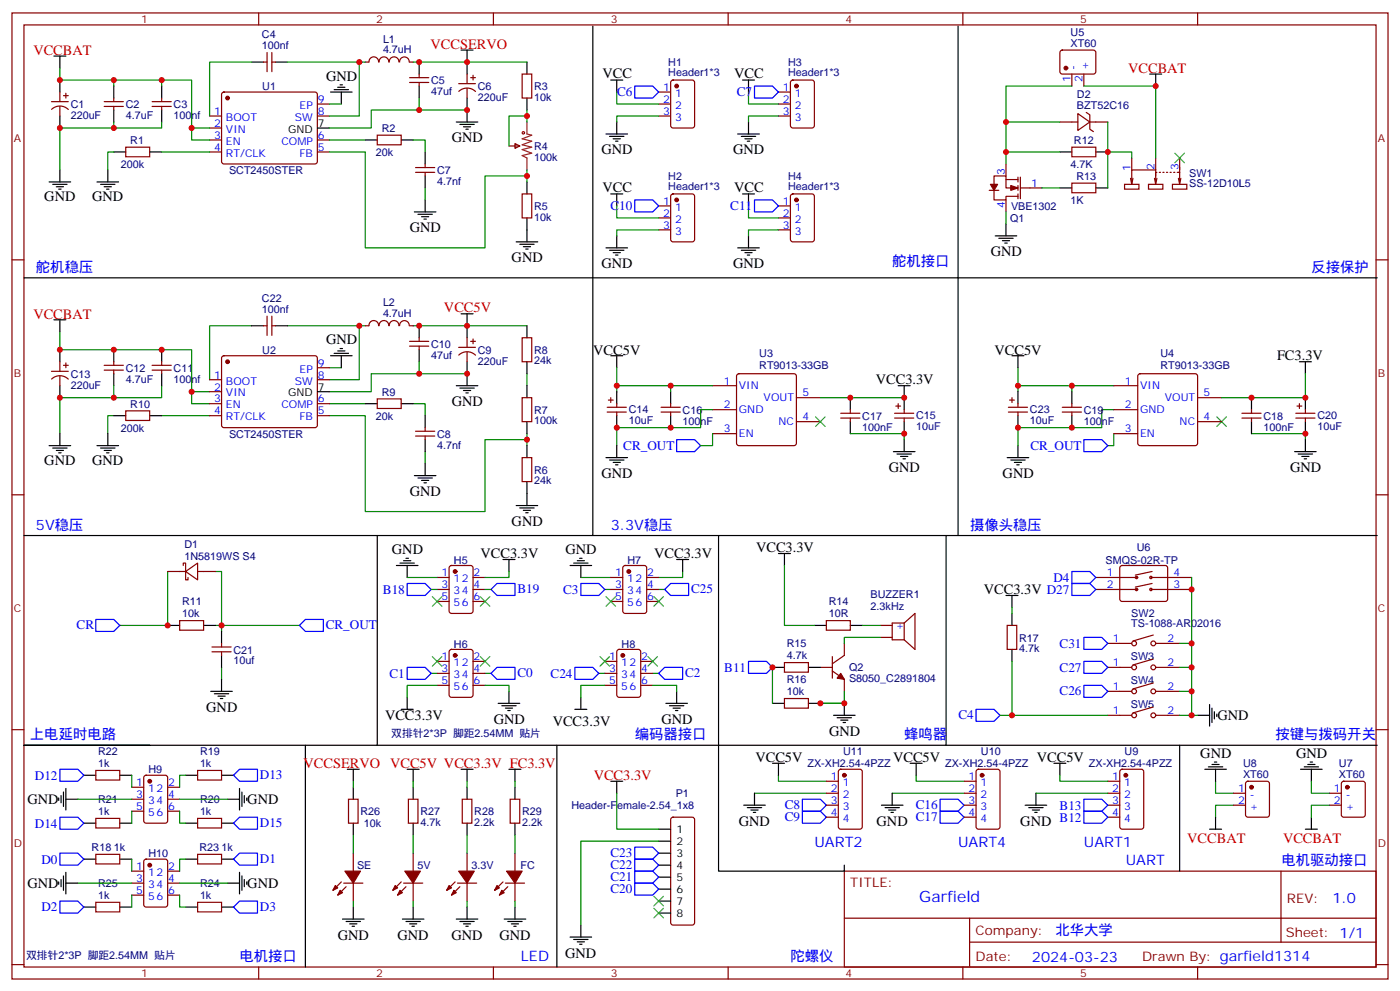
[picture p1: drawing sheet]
<svg xmlns="http://www.w3.org/2000/svg" width="412mm" height="292mm" viewBox="0 0 412 292" stroke-linecap="round" stroke-linejoin="round" font-family="sans-serif">
<g fill="none" stroke="#870000" stroke-width=".35">
<path d="M3.5 3.8h405.4v284.3h-405.4zM7.1 7.3h398.2v277.3h-398.2zM76.2 3.8v3.5M77.6 18.3h1.1M78.7 15.5v5.6M80.1 15.5v5.6M80.1 18.3h1M107.6 18.3h1.1M108.7 18.2a1.41 1.41 0 0 1 1.4-1.5 1.41 1.41 0 0 1 1.4 1.6M111.7 18.2a1.41 1.41 0 0 1 1.4-1.5 1.41 1.41 0 0 1 1.4 1.5M114.7 18.2a1.41 1.41 0 0 1 1.4-1.5 1.41 1.41 0 0 1 1.4 1.5M117.7 18.2a1.41 1.41 0 0 1 1.4-1.4 1.41 1.41 0 0 1 1.4 1.5"/>
<path d="M120.6 18.3h1.1M145.3 3.8v3.5M214.5 3.8v3.5M283.6 3.8v3.5M312.4 15l.5-.3 9.5 .1 .4 .7-.1 5.9-.6 .4-9.5-.1-.4-.6v-5.6zM352.8 3.8v3.5M15.2 29.9h4.9M15.2 32.2a3.5 3.5 0 0 1 4.9 0M17.6 27.1v2.8M17.6 31.3v2.8M18.7 28.2h1.4M19.4 27.4v1.5"/>
<path d="M30.7 31.3h5.6M30.7 29.9h5.6M33.5 28.9v1M33.5 31.3v1.1M44.8 31.3h5.6M44.8 29.9h5.6M47.6 28.9v1M47.6 31.3v1.1M61.7 34.1h3.6M61.7 37.7h3.6M65.5 27.3l.5-.2h26.8l.5 .2 .2 .5-.1 20-.6 .5-27.1-.1-.4-.6v-19.8zM93.5 34.1h3.5"/>
<path d="M93.5 30.6h3.5M111.1 39.8h7.1v2.8h-7.1zM120.6 24.3h5.7M120.6 22.9h5.7M123.5 21.8v1.1M123.5 24.3v1M135.1 24.6h5M135.1 26.9a3.5 3.5 0 0 1 5 0M137.6 21.8v2.8M137.6 26v2.9M138.6 22.9h1.5M139.3 22.2v1.4"/>
<path d="M153.8 21.8h2.8v7.1h-2.8zM194 34.1h3.6M194 30.6h3.6M194 27.1h3.6M197.8 23.8l.5-.2h5.6l.7 .4v13l-.5 .6-5.8 .1-.7-.5v-12.9zM229.3 34.1h3.5M229.3 30.6h3.5M229.3 27.1h3.5M233.1 23.8l.4-.2h5.7l.6 .4 .1 13-.5 .6-5.9 .1-.6-.5-.1-12.9zM312.2 35.9h5.3M315.7 21.8v3.5M317.5 33.4l3.5 2.5-3.5 2.5z"/>
<path d="M319.3 21.8v3.5M320 33.1l1 .7v4.2l1.1 .7M321 35.9h5.3M37 43.3h7.1v2.8h-7.1zM61.7 41.2h3.6M61.7 44.7h3.6M93.5 41.2h3.5M93.5 44.7h3.5M122.4 50.7h5.7M122.4 49.3h5.7M125.2 48.3v1M125.2 50.7v1.1"/>
<path d="M149.9 43h3.2M151.7 42.3l1.4 .7-1.4 .7zM153.8 57.1h2.8v7h-2.8zM197.8 57.3l.5-.2h5.6l.7 .4v13l-.5 .6-5.8 .1-.7-.5v-12.9zM233.1 57.3l.4-.2h5.7l.6 .4 .1 13-.5 .6-5.9 .1-.6-.5-.1-12.9zM291.4 56h2.8M292.8 54.3v-2.5h3.5v3.5h3.6M292.8 56v2.8h3.5v-1h3.6M296.3 48.3v3.5M296.3 58.8v3.6M296.3 52.8h3.6M299.9 52.1v1.5"/>
<path d="M299.9 54.6v1.4M299.9 57.1v1.4M300.6 55.3h6.3M300.6 52.1v6.4M315.7 43.3h7.1v2.8h-7.1zM315.7 53.9h7.1v2.8h-7.1zM331.3 54.3h4.2v1.4h-4.2zM333 52.5l.4 1.8M333.4 46.5v3.5M333.7 52.5l-.3 1.8M338.3 54.3h4.2v1.4h-4.2zM340.1 52.5l.3 1.8 .4-1.8"/>
<path d="M340.4 50h-7v4.3M340.4 46.5v5.3M340.8 50.7h-.4v2.9M341.5 50.7h.3M342.5 50.7h.4M343.6 50.7h.4M344.7 50.7h.3M345.4 54.3h4.2v1.4h-4.2zM345.7 50.7h.4M346.8 50.7h.7v2.9M347.1 52.5l.4 1.8 .3-1.8M347.5 46.5v4.4"/>
<path d="M3.5 76.5h3.6M194 60.6h3.6M194 64.1h3.6M194 67.7h3.6M229.3 60.6h3.5M229.3 64.1h3.5M229.3 67.7h3.5M405.3 76.5h3.6M77.6 95.9h1.1M78.7 93.1v5.6M80.1 93.1v5.6M80.1 95.9h1"/>
<path d="M107.6 95.9h1.1M108.7 95.9a1.41 1.41 0 0 1 1.4-1.6 1.41 1.41 0 0 1 1.4 1.6M111.7 95.9a1.41 1.41 0 0 1 1.4-1.6 1.41 1.41 0 0 1 1.4 1.6M114.7 95.9a1.41 1.41 0 0 1 1.4-1.6 1.41 1.41 0 0 1 1.4 1.6M117.7 95.9a1.41 1.41 0 0 1 1.4-1.5 1.41 1.41 0 0 1 1.4 1.5M120.6 95.9h1.1M123.5 99.4v1.1M137.6 99.4v2.8M139.3 99.8v1.4M153.8 99.4h2.8v7.1h-2.8zM15.2 109.3h4.9M15.2 111.6a3.5 3.5 0 0 1 4.9 0"/>
<path d="M17.6 106.5v2.8M17.6 110.7v2.8M18.7 107.5h1.4M19.4 106.8v1.4M30.7 108.9h5.6M30.7 107.5h5.6M33.5 106.5v1M33.5 108.9v1.1M44.8 108.9h5.6M44.8 107.5h5.6M47.6 106.5v1M47.6 108.9v1.1"/>
<path d="M61.7 111.8h3.6M61.7 115.3h3.6M61.7 118.8h3.6M65.5 104.9l.5-.2h26.8l.5 .2 .2 .5-.1 20-.6 .5-27.1-.1-.4-.6v-19.8zM93.5 111.8h3.5M93.5 118.8h3.5M93.5 108.2h3.5M111.1 117.4h7.1v2.8h-7.1zM120.6 101.9h5.7M120.6 100.5h5.7M123.5 101.9v1M135.1 102.2h5"/>
<path d="M135.1 104.5a3.5 3.5 0 0 1 5 0M137.6 103.6v2.9M138.6 100.5h1.5M153.8 117.1h2.8v7h-2.8zM178.9 119.9h5.6M179.2 117.8h1.4M179.9 117.1v1.4M181.7 118.8v1.1M194.7 119.9h5.7M197.6 118.8v1.1M209.9 113.5h7.1M217.2 110.2l.5-.2h16.2l.5 .2 .2 .5v19.8l-.2 .5-.5 .2h-16.2l-.5-.3-.2-.4v-19.8z"/>
<path d="M234.6 117.1h7.1M263.9 119.5h1.4M264.6 118.8v1.4M297 119.9h5.7M297.4 117.8h1.4M298.1 117.1v1.4M299.9 118.8v1.1M312.9 119.9h5.7M315.7 118.8v1.1M328.1 113.5h7M335.4 110.2l.4-.2h16.3l.5 .2 .2 .5v19.8l-.3 .5-.4 .2h-16.3l-.5-.3-.2-.4v-19.8zM352.8 117.1h7"/>
<path d="M382.1 119.5h1.4M382.8 118.8v1.4M37 120.9h7.1v2.9h-7.1zM61.7 122.3h3.6M93.5 122.3h3.5M122.4 128.3h5.7M122.4 126.9h5.7M125.2 125.9v1M125.2 128.3v1.1M153.8 134.7h2.8v7h-2.8zM178.9 121.3h5.6M181.7 121.3v1"/>
<path d="M194.7 121.3h5.7M197.6 121.3v1M209.9 120.6h7.1M209.9 127.6h7.1M234.6 124.1h7.1M247.6 123h5.7M247.6 121.6h5.7M250.5 120.6v1M250.5 123v1.1M263.5 123h5.7M263.5 121.6h5.7M266.3 120.6v1"/>
<path d="M266.3 123v1.1M297 121.3h5.7M299.9 121.3v1M312.9 121.3h5.7M315.7 121.3v1M328.1 120.6h7M328.1 127.6h7M352.8 124.1h7M365.8 123h5.7M365.8 121.6h5.7M368.7 120.6v1M368.7 123v1.1"/>
<path d="M381.7 123h5.6M381.7 121.6h5.6M384.5 120.6v1M384.5 123v1.1M3.5 145.6h3.6M405.3 145.6h3.6M49.4 168.2h5.3M54 166.4v-.7h.7v5h.7v-.7M54.7 168.2l3.5-2.5v5zM58.2 168.2h5.3M128.8 170h3.5M128.8 177h3.5"/>
<path d="M128.8 173.5h3.5M132.5 166.6l.5-.2h5.6l.7 .5v12.9l-.4 .7-5.9 .1-.7-.5v-13zM139.3 170h3.6M139.3 177h3.6M139.3 173.5h3.6M179.9 170h3.5M179.9 177h3.5M179.9 173.5h3.5M183.7 166.6l.4-.2h5.7l.6 .5 .1 12.9-.5 .7-5.9 .1-.6-.5-.1-13zM190.5 170h3.5M190.5 177h3.5M190.5 173.5h3.5"/>
<path d="M322.8 170h12M322.8 173.5h12M330.1 166.6l.5-.2h12.7l.5 .2 .2 .5-.1 9.5-.6 .4h-13l-.5-.7v-9.2zM339 170h12M339 173.5h12M339.4 171.7l-5 1.1M339.4 168.2l-5 1.1M52.9 182.7h7.1v2.8h-7.1zM62.4 191.8h5.7M62.4 190.4h5.7M65.3 189.4v1M65.3 191.8v1.1"/>
<path d="M128.8 194.7h3.5M128.8 198.2h3.5M132.5 191.3l.5-.2h5.6l.7 .5v12.9l-.4 .7h-5.9l-.7-.4v-13zM139.3 194.7h3.6M139.3 198.2h3.6M178.2 194.7h3.5M178.2 198.2h3.5M181.9 191.3l.5-.2h5.6l.7 .5v12.9l-.4 .7h-5.9l-.7-.4v-13zM188.7 194.7h3.6M188.7 198.2h3.6M231.1 195h7v2.8h-7zM241.7 196.4h3.5"/>
<path d="M243.4 182.7h7.1v2.8h-7.1zM245.2 197.5l3.5 2.5v3.5M245.2 193.3v6.3M248.7 189.4v3.5l-3.5 2.5M259.3 184.1h3.5M259.3 187.6h3.5M266.3 183.4l3.2-2.8v10.5l-3.2-2.8M266.3 183.4v4.9M266.3 183.4h-3.5v4.9h3.5M296.7 184.1h2.8v7h-2.8zM326.3 196.4h7.1M326.3 189.4h7.1"/>
<path d="M339.7 186.9l-6 1.8M339.7 194l-6 1.7M340.4 196.4h7.1M340.4 189.4h7.1M3.5 214.8h3.6M128.8 201.7h3.5M139.3 201.7h3.6M178.2 201.7h3.5M188.7 201.7h3.6M231.1 205.6h7v2.8h-7zM326.3 203.5h7.1M326.3 210.5h7.1"/>
<path d="M339.7 201l-6 1.8M339.7 208.1l-6 1.7M340.4 203.5h7.1M340.4 210.5h7.1M405.3 214.8h3.6M28.2 226.8h7.1v2.8h-7.1zM38.8 231.7h3.5M38.8 238.8h3.5M38.8 235.2h3.5M42.6 228.4l.4-.2h5.7l.6 .4 .1 13-.5 .6-5.9 .1-.6-.5-.1-12.9zM49.4 231.7h3.5M49.4 238.8h3.5"/>
<path d="M49.4 235.2h3.5M58.2 226.8h7.1v2.8h-7.1zM102.7 235.2h2.8v7.1h-2.8zM120.3 235.2h2.8v7.1h-2.8zM136.2 235.2h2.8v7.1h-2.8zM150.3 235.2h2.8v7.1h-2.8zM243.4 233.5h3.5M243.4 237h3.5M243.4 229.9h3.5M247.2 226.6l.4-.2h5.7l.6 .4 .1 16.5-.5 .7-5.9 .1-.6-.5-.1-16.5zM284 233.5h3.5M284 237h3.5"/>
<path d="M284 229.9h3.5M287.7 226.6l.5-.2h5.7l.6 .4 .1 16.5-.5 .7-5.9 .1-.6-.5-.1-16.5zM326.3 233.5h3.5M326.3 237h3.5M326.3 229.9h3.5M330.1 226.6l.5-.2h5.6l.6 .4 .1 16.5-.5 .7-5.8 .1-.7-.5-.1-16.5zM363.4 233.5h3.5M363.4 237h3.5M367.1 230.1l.5-.2h5.6l.7 .5v9.4l-.4 .7h-5.9l-.7-.4v-9.5zM391.6 233.5h3.5M391.6 237h3.5M395.3 230.1l.5-.2h5.7l.6 .5 .1 9.4-.5 .7h-5.9l-.6-.4-.1-9.5z"/>
<path d="M28.2 251.5h7.1v2.8h-7.1zM28.2 240.9h7.1v2.8h-7.1zM38.8 256.4h3.5M38.8 259.9h3.5M42.6 253.1l.4-.2h5.7l.6 .4 .1 13-.5 .6-5.9 .1-.6-.5-.1-12.9zM49.4 256.4h3.5M49.4 259.9h3.5M58.2 240.9h7.1v2.8h-7.1zM58.2 251.5h7.1v2.8h-7.1zM100.5 259.6l-2.4 2.4M101.2 259.9h5.7M104.1 251.1v5.3"/>
<path d="M104.1 259.9v5.3M118.2 259.6l-2.5 2.4M118.9 259.9h5.6M121.7 251.1v5.3M121.7 259.9v5.3M134.1 259.6l-2.5 2.4M134.8 259.9h5.6M137.6 251.1v5.3M137.6 259.9v5.3M148.2 259.6l-2.5 2.4M148.9 259.9h5.6M151.7 251.1v5.3"/>
<path d="M151.7 259.9v5.3M197.8 240.7l.5-.2h5.6l.5 .2 .2 .5v30.4l-.2 .5-.5 .2h-5.6l-.5-.3-.2-.4v-30.4zM243.4 240.5h3.5M248.7 256.4h156.6v28.2h-156.6zM284 240.5h3.5M326.3 240.5h3.5M377.3 256.4v20.9M28.2 265.6h7.1v2.8h-7.1zM38.8 263.5h3.5M49.4 263.5h3.5M58.2 265.6h7.1v2.8h-7.1zM102 261l-2.5 2.5"/>
<path d="M119.6 261l-2.5 2.5M135.5 261l-2.5 2.5M149.6 261l-2.5 2.5M248.7 270.2h156.5M285.6 277.3h119.6M285.6 270.2v14.2M3.5 283.9h3.6M76.2 284.6v3.5M145.3 284.6v3.5M214.5 284.6v3.5M283.6 284.6v3.5M352.8 284.6v3.5"/>
<path d="M405.3 283.9h3.6"/>
<circle cx="334.8" cy="173.5" r=".35"/>
<circle cx="334.8" cy="170" r=".35"/>
<circle cx="339" cy="170" r=".35"/>
<circle cx="339" cy="173.5" r=".35"/>
<circle cx="334.1" cy="189.4" r=".71"/>
<circle cx="334.1" cy="196.4" r=".71"/>
<circle cx="339.7" cy="196.4" r=".71"/>
<circle cx="339.7" cy="189.4" r=".71"/>
<circle cx="334.1" cy="210.5" r=".71"/>
<circle cx="334.1" cy="203.5" r=".71"/>
<circle cx="339.7" cy="203.5" r=".71"/>
<circle cx="339.7" cy="210.5" r=".71"/>
</g>
<g fill="#870000" stroke="#870000" stroke-width=".35">
<path d="M291.7 54.3h2.2l-1.1 1.7z"/>
<path d="M297.7 54.6l2.2 .7-2.2 .7z"/>
<path d="M247.6 198.2l1.1 1.8-2.1-.4z"/>
<path d="M100.2 262l.7 .7-1.4 .8z"/>
<path d="M98.8 260.6l.7 .7-1.4 .7z"/>
<path d="M101.6 256.4h4.6l-2.1 3.5z"/>
<path d="M117.8 262l.7 .7-1.4 .8z"/>
<path d="M116.4 260.6l.7 .7-1.4 .7z"/>
<path d="M119.2 256.4h4.6l-2.1 3.5z"/>
<path d="M133.7 262l.7 .7-1.4 .8z"/>
<path d="M132.3 260.6l.7 .7-1.4 .7z"/>
<path d="M135.1 256.4h4.6l-2.1 3.5z"/>
<path d="M147.8 262l.7 .7-1.4 .8z"/>
<path d="M146.4 260.6l.7 .7-1.4 .7z"/>
<path d="M149.2 256.4h4.6l-2.1 3.5z"/>
<circle cx="67" cy="28.9" r=".53"/>
<circle cx="199.3" cy="25.3" r=".53"/>
<circle cx="199.3" cy="58.8" r=".53"/>
<circle cx="234.6" cy="25.3" r=".53"/>
<circle cx="234.6" cy="58.8" r=".53"/>
<circle cx="67" cy="106.5" r=".53"/>
<circle cx="314" cy="20" r=".53"/>
<circle cx="134.1" cy="168.2" r=".53"/>
<circle cx="134.1" cy="192.9" r=".53"/>
<circle cx="185.2" cy="168.2" r=".53"/>
<circle cx="183.4" cy="192.9" r=".53"/>
<circle cx="44.1" cy="229.9" r=".53"/>
<circle cx="44.1" cy="254.6" r=".53"/>
<circle cx="396.9" cy="231.7" r=".53"/>
<circle cx="368.7" cy="231.7" r=".53"/>
<circle cx="331.6" cy="228.2" r=".53"/>
<circle cx="289.3" cy="228.2" r=".53"/>
<circle cx="248.7" cy="228.2" r=".53"/>
</g>
<g fill="none" stroke="#000" stroke-width=".35">
<path d="M15.9 16.5h3.5M17.6 16.5v3.5M74.1 18.3h3.5M81.1 18.3h3.6M123.5 18.3v3.5M135.8 14.7h3.5M137.6 14.7v7.1M155.2 18.3v3.5M174.6 7.7v74.1h-167.5M282.2 7.7v74.1h-107.6v75.8h-167.5M17.6 23.6v3.5M17.6 34.1v3.6"/>
<path d="M33.5 25.3v3.6M33.5 32.4v3.5M47.6 25.3v3.6M47.6 32.4v3.5M93.5 37.7h3.5M97.4 27.1h6.3M98.4 26.4h4.3M99.5 25.7h2.1M100.2 25h.7M100.5 27.1v3.5M123.5 25.3v3.6M134.4 35.9h6.4"/>
<path d="M135.5 36.6h4.2M136.5 37.3h2.1M137.2 38h.7M137.6 28.9v7M155.2 28.9v3.5M178.5 39.4h6.4M179.9 23.6h3.5M181.7 23.6v3.5M181.7 35.9v3.5M217.3 39.4h6.4M218.7 23.6h3.5M220.5 23.6v3.5"/>
<path d="M220.5 35.9v3.5M338.7 21.8h3.5M340.4 21.8v3.5M14.5 53.6h6.3M15.5 54.3h4.3M16.6 55h2.1M17.3 55.7h.7M17.6 50v3.6M28.6 53.6h6.3M29.6 54.3h4.3M30.7 55h2.1M31.4 55.7h.7"/>
<path d="M31.7 50v3.6M33.5 44.7h3.5M44.1 44.7h3.5M107.6 41.2h3.5M118.2 41.2h3.5M125.2 44.7v3.6M125.2 51.8v3.5M125.2 58.8v3.6M155.2 53.6v3.5M179.6 40.1h4.2M179.9 57.1h3.5M180.6 40.9h2.1"/>
<path d="M181.3 41.6h.7M181.7 57.1v3.5M218.4 40.1h4.2M218.7 57.1h3.5M219.4 40.9h2.1M220.1 41.6h.7M220.5 57.1v3.5M312.2 44.7h3.5M312.2 55.3h3.5M322.8 44.7h3.5M322.8 55.3h3.5M122.1 62.4h6.3"/>
<path d="M123.1 63.1h4.3M124.2 63.8h2.1M124.9 64.5h.7M152 71.2h6.4M153.1 71.9h4.2M154.2 72.6h2.1M154.9 73.3h.7M155.2 64.1v7.1M178.5 73h6.4M179.6 73.7h4.2M180.6 74.4h2.1M181.3 75.1h.7"/>
<path d="M181.7 69.4v3.6M217.3 73h6.4M218.4 73.7h4.2M219.4 74.4h2.1M220.1 75.1h.7M220.5 69.4v3.6M293.2 69.4h6.3M294.2 70.1h4.2M295.3 70.8h2.1M296 71.5h.7M296.3 65.9v3.5M15.9 94.1h3.5"/>
<path d="M17.6 94.1v3.5M74.1 95.9h3.5M81.1 95.9h3.6M123.5 95.9v3.5M135.8 92.4h3.5M137.6 92.4v7M155.2 95.9v3.5M405.7 81.8h-123.5v75.8h-107.6M17.6 102.9v3.6M17.6 113.5v3.6M33.5 102.9v3.6M33.5 110v3.5"/>
<path d="M47.6 102.9v3.6M47.6 110v3.5M93.5 115.3h3.5M97.4 104.7h6.3M98.4 104h4.3M99.5 103.3h2.1M100.2 102.6h.7M100.5 104.7v3.5M107.6 118.8h3.5M118.2 118.8h3.5M123.5 102.9v3.6M134.4 113.5h6.4"/>
<path d="M135.5 114.2h4.2M136.5 114.9h2.1M137.2 115.6h.7M137.6 106.5v7M155.2 106.5v3.5M155.2 113.5v3.6M179.9 104.7h3.5M181.7 104.7v3.5M181.7 115.3v3.5M197.6 115.3v3.5M250.5 117.1v3.5M264.6 113.5h3.5"/>
<path d="M266.3 113.5v7.1M298.1 104.7h3.5M299.9 104.7v3.5M299.9 115.3v3.5M315.7 115.3v3.5M368.7 117.1v3.5M382.8 106.5h3.5M384.5 106.5v3.5M384.5 117.1v3.5M14.5 131.2h6.3M15.5 131.9h4.3M16.6 132.6h2.1"/>
<path d="M17.3 133.3h.7M17.6 127.6v3.6M28.6 131.2h6.3M29.6 131.9h4.3M30.7 132.6h2.1M31.4 133.3h.7M31.7 127.6v3.6M33.5 122.3h3.5M44.1 122.3h3.5M122.1 140h6.3M125.2 122.3v3.6M125.2 129.4v3.5"/>
<path d="M125.2 136.5v3.5M155.2 124.1v3.5M155.2 131.2v3.5M178.5 134.7h6.4M179.6 135.4h4.2M180.6 136.1h2.1M181.3 136.8h.7M181.7 122.3v3.6M181.7 131.2v3.5M197.6 122.3v3.6M250.5 124.1v3.5M263.2 132.9h6.3"/>
<path d="M264.2 133.6h4.3M265.3 134.3h2.1M266 135h.7M266.3 124.1v3.5M266.3 129.4v3.5M296.7 134.7h6.3M297.7 135.4h4.3M298.8 136.1h2.1M299.5 136.8h.7M299.9 122.3v3.6M299.9 131.2v3.5M315.7 122.3v3.6"/>
<path d="M368.7 124.1v3.5M381.4 132.9h6.3M382.4 133.6h4.2M383.5 134.3h2.1M384.2 135h.7M384.5 124.1v3.5M384.5 129.4v3.5M111.1 157.6v61.8h-104h37M123.1 140.7h4.3M124.2 141.4h2.1M124.9 142.1h.7M152 148.8h6.4"/>
<path d="M153.1 149.5h4.2M154.2 150.2h2.1M154.9 150.9h.7M155.2 141.7v7.1M211.7 157.6v61.8h-100.6M278.7 157.6v61.8h-67v37h37v-1.8M282.2 157.6h123.5M116.8 166.4h6.3M117.8 165.7h4.3M118.9 165h2.1M119.6 164.3h.7M119.9 166.4v3.6"/>
<path d="M148.2 164.7h3.5M149.9 164.7v3.5M167.9 166.4h6.4M169 165.7h4.2M170 165h2.2M170.7 164.3h.7M171.1 166.4v3.6M199.3 164.7h3.5M201.1 164.7v3.5M229.3 162.9h3.5M231.1 162.9v3.5M296.3 175.3h3.6"/>
<path d="M298.1 175.3v3.5M49.4 184.1h3.5M60 184.1h3.5M65.3 185.8v3.6M65.3 192.9v3.5M65.3 200v3.5M227.5 196.4h3.6M238.1 196.4h3.6M239.9 184.1h3.5M250.5 184.1h3.5M298.1 180.6v3.5M298.1 191.1v3.6"/>
<path d="M62.1 203.5h6.3M63.1 204.2h4.3M64.2 204.9h2.1M64.9 205.6h.7M90 219.4v65.2M118.2 208.8h3.5M119.9 205.2v3.6M146.8 207h6.3M147.8 207.7h4.2M148.9 208.4h2.1M149.6 209.1h.7M149.9 203.5v3.5"/>
<path d="M164 219.4v65.2M169.3 208.8h3.6M171.1 205.2v3.6M196.1 207h6.4M197.2 207.7h4.2M198.3 208.4h2.1M199 209.1h.7M199.3 203.5v3.5M227.5 207h3.6M238.1 207h3.6M245.5 210.5h6.4M246.6 211.2h4.2"/>
<path d="M247.6 211.9h2.2M248.4 212.7h.7M248.7 207v3.5M278.7 219.4h127M347.5 219.4v37M352.8 210.5h3.5M356.3 207.4v6.3M357 208.4v4.3M357.7 209.5v2.1M358.4 210.2v.7M17.3 234.9v.7M18 234.2v2.1"/>
<path d="M18.7 233.1v4.2M19.4 235.2h3.5M19.4 232.1v6.3M24.7 228.2h3.5M35.3 228.2h3.5M54.7 228.2h3.5M65.3 228.2h3.5M67 235.2h3.6M70.6 232.1v6.3M71.3 233.1v4.2M72 234.2v2.1M72.7 234.9v.7"/>
<path d="M102.3 226.4h3.5M104.1 226.4v3.5M104.1 231.7v3.5M119.9 226.4h3.6M121.7 226.4v3.5M121.7 231.7v3.5M135.8 226.4h3.5M137.6 226.4v3.5M137.6 231.7v3.5M149.9 226.4h3.6M151.7 226.4v3.5M151.7 231.7v3.5"/>
<path d="M179.9 229.9h3.5M181.7 229.9v3.6M219.1 237h6.3M220.1 237.7h4.3M221.2 238.4h2.1M221.9 239.1h.7M222.2 233.5v3.5M227.5 224.6h3.6M229.3 224.6v3.6M259.6 237h6.4M260.7 237.7h4.2M261.8 238.4h2.1"/>
<path d="M262.5 239.1h.7M262.8 233.5v3.5M268.1 224.6h3.5M269.9 224.6v3.6M302 237h6.3M303 237.7h4.3M304.1 238.4h2.1M304.8 239.1h.7M305.2 233.5v3.5M310.4 224.6h3.6M312.2 224.6v3.6M354.9 226.4h6.3"/>
<path d="M356 225.7h4.2M357 225h2.1M357.7 224.3h.7M358.1 226.4v3.5M383.1 226.4h6.4M384.2 225.7h4.2M385.2 225h2.1M385.9 224.3h.7M386.3 226.4v3.5M17.3 259.6v.7M18 258.9v2.1M18.7 257.8v4.2"/>
<path d="M19.4 256.8v6.3M19.4 259.9h3.5M24.7 252.9h3.5M24.7 242.3h3.5M35.3 252.9h3.5M35.3 242.3h3.5M54.7 252.9h3.5M54.7 242.3h3.5M65.3 252.9h3.5M65.3 242.3h3.5M67 259.9h3.6M70.6 256.8v6.3"/>
<path d="M71.3 257.8v4.2M72 258.9v2.1M72.7 259.6v.7M104.1 242.3v3.5M121.7 242.3v3.5M137.6 242.3v3.5M151.7 242.3v3.5M194 244.1h3.6M194 247.6h3.6M194 251.1h3.6M194 254.6h3.6M194 258.2h3.6"/>
<path d="M356.3 244.1h3.5M358.1 240.5v3.6M384.5 244.1h3.6M386.3 240.5v3.6M24.7 267h3.5M35.3 267h3.5M54.7 267h3.5M65.3 267h3.5M100.9 270.5h6.3M102 271.2h4.2M103 271.9h2.1M103.7 272.6h.7"/>
<path d="M104.1 267v3.5M118.5 270.5h6.4M119.6 271.2h4.2M120.6 271.9h2.2M121.4 272.6h.7M121.7 267v3.5M134.4 270.5h6.4M135.5 271.2h4.2M136.5 271.9h2.1M137.2 272.6h.7M137.6 267v3.5M148.5 270.5h6.4"/>
<path d="M149.6 271.2h4.2M150.6 271.9h2.2M151.3 272.6h.7M151.7 267v3.5M167.9 275.8h6.4M169 276.5h4.2M170 277.2h2.2M170.7 277.9h.7M171.1 272.3v3.5M194 261.7h3.6M194 265.2h3.6M194 268.7h3.6"/>
</g>
<g fill="none" stroke="#008700" stroke-width=".35">
<path d="M74.1 18.3h-12.4v15.8M84.7 18.3h21.1v15.8h-8.8M105.8 18.3h1.8M121.7 18.3h33.5M17.6 20v3.6h38.8v14.1h5.3M33.5 23.6v1.7M33.5 35.9v1.8M47.6 35.9v1.8h-30v12.3M47.6 23.6v1.7M56.4 37.7v3.5h5.3M97 30.6h3.5M123.5 28.9v3.5"/>
<path d="M137.6 32.4h-28.2v5.3h-12.4M155.2 34.1h-5.3v8.9M155.2 32.4v3.5M181.7 27.1v3.5h12.3M194 34.1h-12.3v1.8M220.5 27.1v3.5h8.8M229.3 34.1h-8.8v1.8M296.3 35.9h15.9M315.7 25.3h-19.4v19.4h15.9M319.3 25.3h21.1v21.2M326.3 35.9v19.4M33.5 44.7h-1.8v5.3"/>
<path d="M47.6 44.7h14.1M97 44.7h10.6v28.3h35.3v-21.2h12.3M97 41.2h10.6M121.7 41.2h3.5v3.5M125.2 55.3v3.5M155.2 50v3.6M296.3 44.7v3.6M306.9 55.3h5.3M326.3 44.7h7.1v1.8M181.7 60.6v3.5h12.3M194 67.7h-12.3v1.7M220.5 60.6v3.5h8.8"/>
<path d="M229.3 67.7h-8.8v1.7M296.3 62.4v3.5M17.6 97.6v5.3h38.8v12.4h5.3M74.1 95.9h-12.4v15.9M84.7 95.9h21.1v15.9h-8.8M105.8 95.9h1.8M121.7 95.9h33.5M33.5 113.5v3.6M47.6 113.5v3.6h-30v10.5M56.4 115.3v3.5h5.3M97 118.8h10.6M97 108.2h3.5"/>
<path d="M121.7 118.8h3.5v3.5M123.5 106.5v3.5M137.6 110h-28.2v5.3h-12.4M155.2 110v3.5M181.7 108.2v7.1M181.7 113.5h28.2M197.6 113.5v1.8M241.7 117.1h24.6M299.9 113.5h28.2M299.9 108.2v7.1M315.7 113.5v1.8M384.5 110v7.1h-24.7"/>
<path d="M33.5 122.3h-1.8v5.3M47.6 122.3h14.1M97 122.3h10.6v28.3h35.3v-21.2h12.3M125.2 132.9v3.6M155.2 127.6v3.6M209.9 120.6h-3.5v5.3h-24.7v5.3M209.9 127.6v3.6h-3.5M250.5 127.6h15.8v1.8M328.1 127.6v3.6h-1.8M328.1 120.6h-3.5v5.3h-24.7v5.3M368.7 127.6h15.8v1.8M49.4 168.2v15.9h-14.1"/>
<path d="M63.5 168.2h1.8v15.9h22.9M119.9 170h8.9M127 173.5h1.8M142.9 173.5h1.7M149.9 168.2v1.8h-7M171.1 170h8.8M178.2 173.5h1.7M194 173.5h1.8M201.1 168.2v1.8h-7.1M231.1 166.4v17.7h8.8M298.1 178.8v1.8M351 170v40.5h1.8"/>
<path d="M63.5 184.1h1.8v1.7M65.3 196.4v3.6M127 198.2h1.8M142.9 198.2h1.7M176.4 198.2h1.8M192.3 198.2h1.7M227.5 196.4v10.6M254 184.1h5.3M259.3 187.6h-10.6v1.8M298.1 194.7v15.8M347.5 196.4h3.5M347.5 189.4h3.5"/>
<path d="M128.8 201.7h-8.9v3.5M142.9 201.7h7v1.8M178.2 201.7h-7.1v3.5M192.3 201.7h7v1.8M248.7 203.5v3.5h-7h7M294.6 210.5h31.7M347.5 210.5h3.5M347.5 203.5h3.5M22.9 235.2h15.9M38.8 228.2v3.5M38.8 238.8v3.5M52.9 238.8v3.5h1.8"/>
<path d="M52.9 235.2h14.1M54.7 228.2h-1.8v3.5M104.1 229.9v1.8M121.7 229.9v1.8M137.6 229.9v1.8M151.7 229.9v1.8M181.7 233.5v10.6h12.3M222.2 233.5h21.2M229.3 228.2v1.7h14.1M262.8 233.5h21.2M269.9 228.2v1.7h14.1M305.2 233.5h21.1"/>
<path d="M312.2 228.2v1.7h14.1M358.1 229.9v3.6h5.3M363.4 237h-5.3v3.5M386.3 229.9v3.6h5.3M391.6 237h-5.3v3.5M22.9 259.9h15.9M38.8 252.9v3.5M52.9 259.9h14.1M54.7 252.9h-1.8v3.5M104.1 245.8v5.3M121.7 245.8v5.3M137.6 245.8v5.3"/>
<path d="M151.7 245.8v5.3M194 247.6h-22.9v24.7M38.8 263.5v3.5M52.9 263.5v3.5h1.8M104.1 265.2v1.8M121.7 265.2v1.8M137.6 265.2v1.8M151.7 265.2v1.8"/>
</g>
<path d="M155.2 35.9v3.5l1.4 .4-2.8 1.1 2.8 .7-2.8 1 2.8 .7-2.8 .7 2.8 1.1-2.8 .7 1.4 .7v3.5" fill="none" stroke="#8c2424" stroke-width=".35"/>
<circle cx="154.2" cy="39.1" r=".35" fill="none" stroke="#a10000" stroke-width=".35"/>
<g fill="none" stroke="#3c3" stroke-width=".35">
<path d="M346.1 45.1l2.8 2.8M348.9 45.1l-2.8 2.8M240.2 122.7l2.9 2.8M243.1 122.7l-2.9 2.8M358.4 122.7l2.8 2.8M361.2 122.7l-2.8 2.8M127.4 175.6l2.8 2.8M130.2 175.6l-2.8 2.8M141.5 175.6l2.8 2.8M144.3 175.6l-2.8 2.8M178.5 175.6l2.8 2.8M181.3 175.6l-2.8 2.8"/>
<path d="M192.6 175.6l2.8 2.8M195.4 175.6l-2.8 2.8M127.4 193.3l2.8 2.8M130.2 193.3l-2.8 2.8M141.5 193.3l2.8 2.8M144.3 193.3l-2.8 2.8M176.7 193.3l2.9 2.8M179.6 193.3l-2.9 2.8M190.9 193.3l2.8 2.8M193.7 193.3l-2.8 2.8M192.6 263.8l2.8 2.8M192.6 267.3l2.8 2.9"/>
<path d="M195.4 263.8l-2.8 2.8M195.4 267.3l-2.8 2.9"/>
</g>
<g fill="none" stroke="#00f" stroke-width=".35">
<path d="M187 25.3h5.3l1.7 1.8-1.7 1.8h-5.3zM222.2 25.3h5.3l1.8 1.8-1.8 1.8h-5.3zM187 58.8h5.3l1.7 1.8-1.7 1.8h-5.3zM222.2 58.8h5.3l1.8 1.8-1.8 1.8h-5.3zM199.3 129.4h5.3l1.8 1.8-1.8 1.7h-5.3zM319.3 129.4h5.3l1.7 1.8-1.7 1.7h-5.3zM119.9 171.7h5.3l1.8 1.8-1.8 1.8h-5.3zM144.6 173.5l1.8-1.8h5.3v3.6h-5.3zM171.1 171.7h5.3l1.8 1.8-1.8 1.8h-5.3zM195.8 173.5l1.8-1.8h5.2v3.6h-5.2zM315.7 168.2h5.3l1.8 1.8-1.8 1.7h-5.3zM315.7 171.7h5.3l1.8 1.8-1.8 1.8h-5.3z"/>
<path d="M28.2 182.3h5.3l1.8 1.8-1.8 1.7h-5.3zM88.2 184.1l1.8-1.8h5.2v3.5h-5.2zM119.9 196.4h5.3l1.8 1.8-1.8 1.8h-5.3zM144.6 198.2l1.8-1.8h5.3v3.6h-5.3zM169.3 196.4h5.3l1.8 1.8-1.8 1.8h-5.3zM194 198.2l1.8-1.8h5.3v3.6h-5.3zM220.5 194.7h5.3l1.7 1.7-1.7 1.8h-5.3zM319.3 187.6h5.3l1.7 1.8-1.7 1.7h-5.3zM319.3 194.7h5.3l1.7 1.7-1.7 1.8h-5.3zM287.5 208.8h5.3l1.8 1.7-1.8 1.8h-5.3zM319.3 201.7h5.3l1.7 1.8-1.7 1.7h-5.3zM17.6 226.4h5.3l1.8 1.8-1.8 1.7h-5.3z"/>
<path d="M68.8 228.2l1.8-1.8h5.2v3.5h-5.2zM236.4 238.8h5.3l1.7 1.7-1.7 1.8h-5.3zM236.4 235.2h5.3l1.7 1.8-1.7 1.8h-5.3zM276.9 238.8h5.3l1.8 1.7-1.8 1.8h-5.3zM276.9 235.2h5.3l1.8 1.8-1.8 1.8h-5.3zM319.3 235.2h5.3l1.7 1.8-1.7 1.8h-5.3zM319.3 238.8h5.3l1.7 1.7-1.7 1.8h-5.3zM17.6 240.5h5.3l1.8 1.8-1.8 1.8h-5.3zM17.6 251.1h5.3l1.8 1.8-1.8 1.7h-5.3zM68.8 242.3l1.8-1.8h5.2v3.6h-5.2zM70.6 251.1h5.2v3.5h-5.2l-1.8-1.7zM187 249.3h5.3l1.7 1.8-1.7 1.8h-5.3z"/>
<path d="M187 252.9h5.3l1.7 1.7-1.7 1.8h-5.3zM187 256.4h5.3l1.7 1.8-1.7 1.7h-5.3zM187 259.9h5.3l1.7 1.8-1.7 1.8h-5.3zM17.6 265.2h5.3l1.8 1.8-1.8 1.7h-5.3zM68.8 267l1.8-1.8h5.2v3.5h-5.2z"/>
</g>
<g fill="#c00">
<circle cx="56.4" cy="37.7" r=".88"/>
<circle cx="123.5" cy="18.3" r=".88"/>
<circle cx="105.8" cy="18.3" r=".88"/>
<circle cx="137.6" cy="18.3" r=".88"/>
<circle cx="155.2" cy="34.1" r=".88"/>
<circle cx="155.2" cy="51.8" r=".88"/>
<circle cx="155.2" cy="129.4" r=".88"/>
<circle cx="137.6" cy="95.9" r=".88"/>
<circle cx="105.8" cy="95.9" r=".88"/>
<circle cx="123.5" cy="95.9" r=".88"/>
<circle cx="56.4" cy="115.3" r=".88"/>
<circle cx="47.6" cy="102.9" r=".88"/>
<circle cx="181.7" cy="113.5" r=".88"/>
<circle cx="197.6" cy="113.5" r=".88"/>
<circle cx="197.6" cy="125.9" r=".88"/>
<circle cx="250.5" cy="117.1" r=".88"/>
<circle cx="315.7" cy="125.9" r=".88"/>
<circle cx="315.7" cy="113.5" r=".88"/>
<circle cx="299.9" cy="113.5" r=".88"/>
<circle cx="65.3" cy="184.1" r=".88"/>
<circle cx="49.4" cy="184.1" r=".88"/>
<circle cx="296.3" cy="35.9" r=".88"/>
<circle cx="296.3" cy="44.7" r=".88"/>
<circle cx="326.3" cy="44.7" r=".88"/>
<circle cx="340.4" cy="25.3" r=".88"/>
<circle cx="368.7" cy="117.1" r=".88"/>
<circle cx="248.7" cy="207" r=".88"/>
<circle cx="241.7" cy="207" r=".88"/>
<circle cx="227.5" cy="196.4" r=".88"/>
<circle cx="351" cy="173.5" r=".88"/>
<circle cx="351" cy="210.5" r=".88"/>
<circle cx="351" cy="203.5" r=".88"/>
<circle cx="351" cy="196.4" r=".88"/>
<circle cx="351" cy="189.4" r=".88"/>
<circle cx="298.1" cy="210.5" r=".88"/>
<circle cx="17.6" cy="23.6" r=".88"/>
<circle cx="17.6" cy="37.7" r=".88"/>
<circle cx="33.5" cy="37.7" r=".88"/>
<circle cx="33.5" cy="23.6" r=".88"/>
<circle cx="47.6" cy="23.6" r=".88"/>
<circle cx="137.6" cy="32.4" r=".88"/>
<circle cx="123.5" cy="32.4" r=".88"/>
<circle cx="17.6" cy="117.1" r=".88"/>
<circle cx="17.6" cy="102.9" r=".88"/>
<circle cx="33.5" cy="102.9" r=".88"/>
<circle cx="33.5" cy="117.1" r=".88"/>
<circle cx="137.6" cy="110" r=".88"/>
<circle cx="123.5" cy="110" r=".88"/>
<circle cx="181.7" cy="125.9" r=".88"/>
<circle cx="266.3" cy="117.1" r=".88"/>
<circle cx="266.3" cy="127.6" r=".88"/>
<circle cx="299.9" cy="125.9" r=".88"/>
<circle cx="384.5" cy="117.1" r=".88"/>
<circle cx="384.5" cy="127.6" r=".88"/>
</g>
<text font-size="4.6" fill="#00f" x="270.8" y="265.4">Garfield</text>
<g font-size="4.2" fill="#f00">
<text x="9.8" y="16.1">VCCBAT</text>
<text x="126.8" y="14.3">VCCSERVO</text>
<text x="332.3" y="21.4">VCCBAT</text>
<text x="9.8" y="93.7">VCCBAT</text>
<text x="130.8" y="91.9">VCC5V</text>
<text x="89.4" y="226">VCCSERVO VCC5V VCC3.3V FC3.3V</text>
<text x="174.9" y="229.5">VCC3.3V</text>
<text x="349.7" y="248.1">VCCBAT</text>
<text x="377.9" y="248.1">VCCBAT</text>
</g>
<g font-size="4.2">
<text x="96" y="23.7">GND</text>
<text x="177.4" y="22.9">VCC</text>
<text x="216.3" y="22.9">VCC</text>
<text x="133.1" y="41.9">GND</text>
<text x="177.2" y="45.4">GND</text>
<text x="216" y="45.4">GND</text>
<text x="13.1" y="59.2">GND</text>
<text x="27.2" y="59.2">GND</text>
<text x="177.4" y="56.4">VCC</text>
<text x="216.3" y="56.4">VCC</text>
<text x="120.7" y="68.3">GND</text>
<text x="150.7" y="77.1">GND</text>
<text x="291.8" y="75.4">GND</text>
<text x="177.2" y="78.9">GND</text>
<text x="216" y="78.9">GND</text>
<text x="96" y="101.4">GND</text>
<text x="174.8" y="104.4">VCC5V</text>
<text x="292.9" y="104.4">VCC5V</text>
<text x="376.2" y="106">FC3.3V</text>
<text x="258" y="113.1">VCC3.3V</text>
<text x="133.1" y="119.5">GND</text>
<text x="13.1" y="136.8">GND</text>
<text x="27.2" y="136.8">GND</text>
<text x="177.2" y="140.6">GND</text>
<text x="261.8" y="138.9">GND</text>
<text x="295.4" y="140.6">GND</text>
<text x="380" y="138.9">GND</text>
<text x="120.7" y="145.9">GND</text>
<text x="150.7" y="154.8">GND</text>
<text x="115.4" y="163.1">GND</text>
<text x="141.6" y="164.2">VCC3.3V</text>
<text x="166.6" y="163.1">GND</text>
<text x="192.7" y="164.2">VCC3.3V</text>
<text x="222.7" y="162.5">VCC3.3V</text>
<text x="289.8" y="174.8">VCC3.3V D27</text>
<text x="60.8" y="209.4">GND</text>
<text x="113.4" y="211.9">VCC3.3V</text>
<text x="145.4" y="213">GND</text>
<text x="162.8" y="213.6">VCC3.3V</text>
<text x="194.8" y="213">GND</text>
<text x="358.6" y="211.9">GND</text>
<text x="244.2" y="216.5">GND</text>
<text x="222.5" y="224.2">VCC5V</text>
<text x="263.1" y="224.2">VCC5V</text>
<text x="305.4" y="224.2">VCC5V</text>
<text x="353.6" y="223.1">GND</text>
<text x="381.8" y="223.1">GND</text>
<text x="8.1" y="236.6">GND</text>
<text x="72.8" y="236.6">GND</text>
<text x="217.7" y="243.2">GND</text>
<text x="258.2" y="243.2">GND</text>
<text x="300.6" y="243.2">GND</text>
<text x="8.1" y="261.2">GND</text>
<text x="72.8" y="261.2">GND</text>
<text x="99.5" y="276.7">GND</text>
<text x="117.1" y="276.7">GND</text>
<text x="133" y="276.7">GND</text>
<text x="147.1" y="276.7">GND</text>
<text x="166.5" y="282">GND</text>
</g>
<g font-size="4.2" fill="#00f">
<text x="10.6" y="80">舵机稳压</text>
<text x="262.8" y="78.2">舵机接口</text>
<text x="386.3" y="80">反接保护</text>
<text x="10.6" y="155.9">5V稳压</text>
<text x="179.9" y="155.9">3.3V稳压</text>
<text x="285.8" y="155.9">摄像头稳压</text>
<text x="8.8" y="217.6">上电延时电路</text>
<text x="187" y="217.6">编码器接口</text>
<text x="266.3" y="217.6">蜂鸣器</text>
<text x="375.7" y="217.6">按键与拨码开关</text>
<text x="239.9" y="249.3">UART2</text>
<text x="282.2" y="249.3">UART4</text>
<text x="319.3" y="249.3">UART1</text>
<text x="331.6" y="254.6">UART</text>
<text x="377.5" y="254.6">电机驱动接口</text>
<text x="392.5" y="265.7">1.0</text>
<text x="310.9" y="275.2">北华大学</text>
<text x="70.6" y="282.9">电机接口</text>
<text x="153.5" y="282.9">LED</text>
<text x="232.8" y="282.9">陀螺仪</text>
<text x="304" y="283">2024-03-23</text>
</g>
<g font-size="3.9" fill="#00f">
<text x="181.8" y="28.3">C6</text>
<text x="217" y="28.3">C7</text>
<text x="179.8" y="61.9">C10</text>
<text x="215.1" y="61.9">C11</text>
<text x="183.6" y="132.4">CR_OUT</text>
<text x="303.5" y="132.4">CR_OUT</text>
<text x="310.3" y="171.2">D4</text>
<text x="112.8" y="174.7">B18</text>
<text x="152.4" y="174.6">B19</text>
<text x="165.9" y="174.7">C3</text>
<text x="203.6" y="174.6">C25</text>
<text x="22.6" y="185.2">CR</text>
<text x="96" y="185.2">CR_OUT</text>
<text x="312.1" y="190.6">C31</text>
<text x="213.3" y="197.6">B11</text>
<text x="312.1" y="197.6">C27</text>
<text x="114.7" y="199.4">C1</text>
<text x="152.4" y="199.3">C0</text>
<text x="162.2" y="199.4">C24</text>
<text x="201.8" y="199.3">C2</text>
<text x="312.1" y="204.7">C26</text>
<text x="282.3" y="211.8">C4</text>
<text x="10.3" y="229.5">D12</text>
<text x="76.6" y="229.4">D13</text>
<text x="231.2" y="238.2">C8</text>
<text x="269.8" y="238.2">C16</text>
<text x="312.1" y="238.3">B13</text>
<text x="10.3" y="243.6">D14</text>
<text x="76.6" y="243.5">D15</text>
<text x="231.2" y="241.7">C9</text>
<text x="269.8" y="241.7">C17</text>
<text x="312.1" y="241.8">B12</text>
<text x="12.2" y="254.2">D0</text>
<text x="76.6" y="254.1">D1</text>
<text x="179.8" y="252.3">C23</text>
<text x="179.8" y="255.9">C22</text>
<text x="179.8" y="259.4">C21</text>
<text x="179.8" y="262.9">C20</text>
<text x="12.2" y="268.3">D2</text>
<text x="76.6" y="268.2">D3</text>
</g>
<g font-size="3.9" fill="#800">
<text x="250.5" y="261">TITLE:</text>
<text x="379.1" y="265.7">REV:</text>
<text x="287.4" y="275.2">Company:</text>
<text x="378.7" y="275.8">Sheet: 1/1</text>
<text x="287.4" y="282.9">Date:</text>
<text x="336.4" y="282.9">Drawn By: garfield1314</text>
</g>
<g font-size="3.2" fill="#800">
<text x="41.6" y="6.8">1</text>
<text x="110.8" y="6.8">2</text>
<text x="179.9" y="6.8">3</text>
<text x="249.1" y="6.8">4</text>
<text x="318.2" y="6.8">5</text>
<text x="4.1" y="41.9">A</text>
<text x="405.9" y="41.9">A</text>
<text x="4.1" y="111.1">B</text>
<text x="405.9" y="111.1">B</text>
<text x="4.1" y="180.2">C</text>
<text x="405.9" y="180.2">C</text>
<text x="4.1" y="249.3">D</text>
<text x="405.9" y="249.3">D</text>
<text x="41.6" y="287.6">1</text>
<text x="110.8" y="287.6">2</text>
<text x="179.9" y="287.6">3</text>
<text x="249.1" y="287.6">4</text>
<text x="318.2" y="287.6">5</text>
</g>
<g font-size="3.2" fill="#000080">
<text x="77.2" y="11.2">C4</text>
<text x="315.4" y="10.5">U5</text>
<text x="77.2" y="14.4">100nf</text>
<text x="112.8" y="15.7">4.7uH</text>
<text x="112.8" y="12.6">L1</text>
<text x="315.4" y="13.7">XT60</text>
<text x="196.8" y="22.4">Header1*3</text>
<text x="196.8" y="19.4">H1</text>
<text x="232.1" y="22.4">Header1*3</text>
<text x="232.1" y="19.4">H3</text>
<text x="77.3" y="26.6">U1</text>
<text x="127" y="28">47uf</text>
<text x="127" y="24.8">C5</text>
<text x="140.8" y="29.6">220uF</text>
<text x="140.8" y="26.5">C6</text>
<text x="157.3" y="29.6">10k</text>
<text x="157.3" y="26.5">R3</text>
<text x="317.2" y="28.8">D2</text>
<text x="20.8" y="35">220uF</text>
<text x="20.8" y="31.9">C1</text>
<text x="37" y="35">4.7uF</text>
<text x="37" y="31.9">C2</text>
<text x="51.2" y="35">100nf</text>
<text x="51.2" y="31.9">C3</text>
<text x="317.2" y="32">BZT52C16</text>
<text x="112.4" y="38.9">R2</text>
<text x="38.4" y="42.4">R1</text>
<text x="110.7" y="45.9">20k</text>
<text x="157.3" y="47.3">100k</text>
<text x="157.3" y="44.1">R4</text>
<text x="316.3" y="42.3">R12</text>
<text x="35.6" y="49.5">200k</text>
<text x="67.5" y="51.3">SCT2450STER</text>
<text x="128.8" y="51.3">C7</text>
<text x="196.8" y="53">H2</text>
<text x="232.1" y="53">H4</text>
<text x="315.3" y="49.4">4.7K</text>
<text x="317.1" y="53">R13</text>
<text x="350.3" y="52">SW1</text>
<text x="128.8" y="54.4">4.7nf</text>
<text x="196.8" y="55.9">Header1*3</text>
<text x="232.1" y="55.9">Header1*3</text>
<text x="350.3" y="55.1">SS-12D10L5</text>
<text x="157.3" y="64.9">10k</text>
<text x="157.3" y="61.8">R5</text>
<text x="297.6" y="65.4">Q1</text>
<text x="297.8" y="61.8">VBE1302</text>
<text x="315.3" y="60">1K</text>
<text x="77.2" y="88.8">C22</text>
<text x="77.2" y="92">100nf</text>
<text x="112.8" y="93.3">4.7uH</text>
<text x="112.8" y="90.2">L2</text>
<text x="77.3" y="104.2">U2</text>
<text x="127" y="105.6">47uf</text>
<text x="127" y="102.4">C10</text>
<text x="140.8" y="107.4">220uF</text>
<text x="140.8" y="104.2">C9</text>
<text x="157.3" y="107.2">24k</text>
<text x="157.3" y="104.1">R8</text>
<text x="223.7" y="105.1">U3</text>
<text x="341.8" y="105.1">U4</text>
<text x="20.8" y="111.2">C13</text>
<text x="37" y="112.6">4.7uF</text>
<text x="37" y="109.5">C12</text>
<text x="51.2" y="112.6">100nf</text>
<text x="51.2" y="109.5">C11</text>
<text x="223.7" y="108.6">RT9013-33GB</text>
<text x="341.8" y="108.6">RT9013-33GB</text>
<text x="20.8" y="114.4">220uF</text>
<text x="112.4" y="116.5">R9</text>
<text x="38.4" y="120.1">R10</text>
<text x="110.7" y="123.5">20k</text>
<text x="157.3" y="124.9">100k</text>
<text x="157.3" y="121.8">R7</text>
<text x="185.2" y="124.9">10uF</text>
<text x="185.2" y="121.7">C14</text>
<text x="201.1" y="125">100nF</text>
<text x="201.1" y="121.8">C16</text>
<text x="254" y="123.6">C17</text>
<text x="269.9" y="123.5">C15</text>
<text x="303.4" y="124.9">10uF</text>
<text x="303.4" y="121.7">C23</text>
<text x="319.3" y="125">100nF</text>
<text x="319.3" y="121.8">C19</text>
<text x="372.2" y="123.6">C18</text>
<text x="388.1" y="123.5">C20</text>
<text x="35.6" y="127.1">200k</text>
<text x="67.5" y="128.9">SCT2450STER</text>
<text x="128.8" y="128.9">C8</text>
<text x="254" y="126.8">100nF</text>
<text x="269.9" y="126.7">10uF</text>
<text x="372.2" y="126.8">100nF</text>
<text x="388.1" y="126.7">10uF</text>
<text x="128.8" y="132">4.7nf</text>
<text x="157.3" y="142.5">24k</text>
<text x="157.3" y="139.4">R6</text>
<text x="54.3" y="161.1">D1</text>
<text x="54.3" y="164.7">1N5819WS S4</text>
<text x="133.7" y="165.9">H5</text>
<text x="184.9" y="165.9">H7</text>
<text x="325.6" y="165.9">SMQS-02R-TP</text>
<text x="334.9" y="162.1">U6</text>
<text x="53.6" y="178.1">R11</text>
<text x="244.1" y="178.1">R14</text>
<text x="256.5" y="179.5">2.3kHz</text>
<text x="256.5" y="176">BUZZER1</text>
<text x="53.6" y="181.6">10k</text>
<text x="244.1" y="181.6">10R</text>
<text x="333.2" y="184.7">TS-1088-AR02016</text>
<text x="333.2" y="181.5">SW2</text>
<text x="133.7" y="190.6">H6</text>
<text x="183.1" y="190.6">H8</text>
<text x="231.8" y="190.4">R15</text>
<text x="300.2" y="188.8">R17</text>
<text x="68.8" y="195.5">10uf</text>
<text x="68.8" y="192.4">C21</text>
<text x="231.8" y="194">4.7k</text>
<text x="250.1" y="197.5">Q2</text>
<text x="300.2" y="192">4.7k</text>
<text x="333.1" y="194.1">SW3</text>
<text x="231.8" y="201">R16</text>
<text x="250.1" y="200.8">S8050_C2891804</text>
<text x="333.1" y="201.2">SW4</text>
<text x="231.8" y="204.5">10k</text>
<text x="333.1" y="208.2">SW5</text>
<text x="115.3" y="217.1">双排针2*3P 脚距2.54MM 贴片</text>
<text x="28.9" y="225.7">1k</text>
<text x="28.9" y="222.2">R22</text>
<text x="43.7" y="227.6">H9</text>
<text x="58.9" y="225.7">1k</text>
<text x="58.9" y="222.2">R19</text>
<text x="237.9" y="225.8">ZX-XH2.54-4PZZ</text>
<text x="248.4" y="222.3">U11</text>
<text x="278.4" y="225.8">ZX-XH2.54-4PZZ</text>
<text x="288.9" y="222.3">U10</text>
<text x="320.8" y="225.8">ZX-XH2.54-4PZZ</text>
<text x="331.3" y="222.3">U9</text>
<text x="366.2" y="225.7">U8</text>
<text x="394.4" y="225.7">U7</text>
<text x="366.2" y="228.9">XT60</text>
<text x="394.4" y="228.9">XT60</text>
<text x="28.9" y="239.8">1k</text>
<text x="28.9" y="236.3">R21</text>
<text x="58.9" y="239.8">1k</text>
<text x="58.9" y="236.3">R20</text>
<text x="168.4" y="238.2">Header-Female-2.54_1x8</text>
<text x="199.1" y="234.6">P1</text>
<text x="106.2" y="240">R26</text>
<text x="107.2" y="243.5">10k</text>
<text x="123.8" y="243.2">4.7k</text>
<text x="123.8" y="240">R27</text>
<text x="139.7" y="243.2">2.2k</text>
<text x="139.7" y="240">R28</text>
<text x="153.8" y="243.2">2.2k</text>
<text x="153.8" y="240">R29</text>
<text x="27" y="250.5">R18</text>
<text x="33.5" y="250.5">1k</text>
<text x="58.7" y="250.5">R23</text>
<text x="65.3" y="250.5">1k</text>
<text x="43.7" y="252.3">H10</text>
<text x="105.2" y="255.7">SE</text>
<text x="123" y="255.7">5V</text>
<text x="138.9" y="255.7">3.3V</text>
<text x="153.3" y="255.7">FC</text>
<text x="28.9" y="261">R25</text>
<text x="58.9" y="261">R24</text>
<text x="28.9" y="264.5">1k</text>
<text x="58.9" y="264.5">1k</text>
<text x="7.7" y="282.3">双排针2*3P 脚距2.54MM 贴片</text>
</g>
<g font-size="3.2" fill="#00f">
<text x="315.4" y="24" transform="rotate(-90 315.4 24)">1</text>
<text x="317.1" y="20.5" transform="rotate(-90 317.1 20.5)">-</text>
<text x="318.9" y="24" transform="rotate(-90 318.9 24)">2</text>
<text x="320.7" y="20.5" transform="rotate(-90 320.7 20.5)">+</text>
<text x="195.4" y="26.7">1</text>
<text x="198.9" y="28.5">1</text>
<text x="230.6" y="26.7">1</text>
<text x="234.1" y="28.5">1</text>
<text x="63.1" y="33.8">1</text>
<text x="66.6" y="35.6">BOOT</text>
<text x="86.9" y="35.6">SW</text>
<text x="88.3" y="32">EP</text>
<text x="93.7" y="33.8">8</text>
<text x="93.7" y="30.3">9</text>
<text x="195.4" y="30.3">2</text>
<text x="195.4" y="33.8">3</text>
<text x="198.9" y="32">2</text>
<text x="198.9" y="35.6">3</text>
<text x="230.6" y="30.3">2</text>
<text x="230.6" y="33.8">3</text>
<text x="234.1" y="32">2</text>
<text x="234.1" y="35.6">3</text>
<text x="63.1" y="37.3">2</text>
<text x="63.1" y="40.9">3</text>
<text x="66.6" y="39.1">VIN</text>
<text x="93.7" y="40.9">6</text>
<text x="63.1" y="44.4">4</text>
<text x="66.6" y="42.6">EN</text>
<text x="66.6" y="46.1">RT/CLK</text>
<text x="82.9" y="42.6">COMP</text>
<text x="88.2" y="46.1">FB</text>
<text x="93.7" y="44.4">5</text>
<text x="296" y="51.4" transform="rotate(-90 296 51.4)">3</text>
<text x="333" y="50.4" transform="rotate(-90 333 50.4)">1</text>
<text x="340.1" y="50" transform="rotate(-90 340.1 50)">2</text>
<text x="347.1" y="50" transform="rotate(-90 347.1 50)">3</text>
<text x="303.7" y="55">1</text>
<text x="195.4" y="60.3">1</text>
<text x="195.4" y="63.8">2</text>
<text x="198.9" y="62">1</text>
<text x="198.9" y="65.5">2</text>
<text x="230.6" y="60.3">1</text>
<text x="230.6" y="63.8">2</text>
<text x="234.1" y="62">1</text>
<text x="234.1" y="65.5">2</text>
<text x="296" y="61.2" transform="rotate(-90 296 61.2)">4</text>
<text x="195.4" y="67.3">3</text>
<text x="198.9" y="69.1">3</text>
<text x="230.6" y="67.3">3</text>
<text x="234.1" y="69.1">3</text>
<text x="93.7" y="107.9">9</text>
<text x="63.1" y="111.4">1</text>
<text x="66.6" y="113.2">BOOT</text>
<text x="86.9" y="113.2">SW</text>
<text x="88.3" y="109.6">EP</text>
<text x="93.7" y="111.4">8</text>
<text x="213.2" y="113.2">1</text>
<text x="331.4" y="113.2">1</text>
<text x="63.1" y="114.9">2</text>
<text x="63.1" y="118.5">3</text>
<text x="66.6" y="116.7">VIN</text>
<text x="93.7" y="118.5">6</text>
<text x="217.7" y="114.6">VIN</text>
<text x="224.9" y="118.1">VOUT</text>
<text x="236.4" y="116.7">5</text>
<text x="335.8" y="114.6">VIN</text>
<text x="343.1" y="118.1">VOUT</text>
<text x="354.5" y="116.7">5</text>
<text x="63.1" y="122">4</text>
<text x="66.6" y="120.2">EN</text>
<text x="66.6" y="123.8">RT/CLK</text>
<text x="82.9" y="120.2">COMP</text>
<text x="88.2" y="123.8">FB</text>
<text x="93.7" y="122">5</text>
<text x="213.2" y="120.2">2</text>
<text x="217.7" y="121.6">GND</text>
<text x="229.3" y="125.2">NC</text>
<text x="236.4" y="123.8">4</text>
<text x="331.4" y="120.2">2</text>
<text x="335.8" y="121.6">GND</text>
<text x="347.5" y="125.2">NC</text>
<text x="354.5" y="123.8">4</text>
<text x="213.2" y="127.3">3</text>
<text x="217.7" y="128.7">EN</text>
<text x="331.4" y="127.3">3</text>
<text x="335.8" y="128.7">EN</text>
<text x="130.1" y="169.6">1</text>
<text x="130.1" y="173.1">3</text>
<text x="133.6" y="171.4">12</text>
<text x="139.5" y="173.1">4</text>
<text x="139.5" y="169.6">2</text>
<text x="181.3" y="169.6">1</text>
<text x="181.3" y="173.1">3</text>
<text x="184.7" y="171.4">12</text>
<text x="190.7" y="173.1">4</text>
<text x="190.7" y="169.6">2</text>
<text x="326.1" y="169.6">1</text>
<text x="326.1" y="173.1">2</text>
<text x="345.7" y="173.1">3</text>
<text x="345.7" y="169.6">4</text>
<text x="130.1" y="176.7">5</text>
<text x="133.6" y="174.9">34</text>
<text x="133.6" y="178.4">56</text>
<text x="139.5" y="176.7">6</text>
<text x="181.3" y="176.7">5</text>
<text x="184.7" y="174.9">34</text>
<text x="184.7" y="178.4">56</text>
<text x="190.7" y="176.7">6</text>
<text x="263.9" y="185.1">+</text>
<text x="327.8" y="189">1</text>
<text x="344" y="189">2</text>
<text x="130.1" y="194.3">1</text>
<text x="130.1" y="197.8">3</text>
<text x="133.6" y="196.1">12</text>
<text x="139.5" y="197.8">4</text>
<text x="139.5" y="194.3">2</text>
<text x="179.5" y="194.3">1</text>
<text x="179.5" y="197.8">3</text>
<text x="183" y="196.1">12</text>
<text x="188.9" y="197.8">4</text>
<text x="188.9" y="194.3">2</text>
<text x="327.8" y="196.1">1</text>
<text x="344" y="196.1">2</text>
<text x="130.1" y="201.4">5</text>
<text x="133.6" y="199.6">34</text>
<text x="133.6" y="203.1">56</text>
<text x="139.5" y="201.4">6</text>
<text x="179.5" y="201.4">5</text>
<text x="183" y="199.6">34</text>
<text x="183" y="203.1">56</text>
<text x="188.9" y="201.4">6</text>
<text x="327.8" y="203.1">1</text>
<text x="344" y="203.1">2</text>
<text x="327.8" y="210.2">1</text>
<text x="344" y="210.2">2</text>
<text x="40.1" y="231.4">1</text>
<text x="43.6" y="233.1">12</text>
<text x="49.6" y="231.4">2</text>
<text x="244.8" y="229.6">1</text>
<text x="244.8" y="233.1">2</text>
<text x="248.2" y="231.4">1</text>
<text x="285.3" y="229.6">1</text>
<text x="285.3" y="233.1">2</text>
<text x="288.8" y="231.4">1</text>
<text x="327.7" y="229.6">1</text>
<text x="327.7" y="233.1">2</text>
<text x="331.2" y="231.4">1</text>
<text x="364.7" y="233.1">1</text>
<text x="392.9" y="233.1">1</text>
<text x="40.1" y="234.9">3</text>
<text x="40.1" y="238.4">5</text>
<text x="43.6" y="236.6">34</text>
<text x="49.6" y="238.4">6</text>
<text x="49.6" y="234.9">4</text>
<text x="244.8" y="236.6">3</text>
<text x="248.2" y="234.9">2</text>
<text x="248.2" y="238.4">3</text>
<text x="285.3" y="236.6">3</text>
<text x="288.8" y="234.9">2</text>
<text x="288.8" y="238.4">3</text>
<text x="327.7" y="236.6">3</text>
<text x="331.2" y="234.9">2</text>
<text x="331.2" y="238.4">3</text>
<text x="364.7" y="236.6">2</text>
<text x="368.2" y="234.9">-</text>
<text x="368.2" y="238.4">+</text>
<text x="392.9" y="236.6">2</text>
<text x="396.4" y="234.9">-</text>
<text x="396.4" y="238.4">+</text>
<text x="43.6" y="240.2">56</text>
<text x="244.8" y="240.2">4</text>
<text x="248.2" y="241.9">4</text>
<text x="285.3" y="240.2">4</text>
<text x="288.8" y="241.9">4</text>
<text x="327.7" y="240.2">4</text>
<text x="331.2" y="241.9">4</text>
<text x="40.1" y="256">1</text>
<text x="43.6" y="257.8">12</text>
<text x="49.6" y="256">2</text>
<text x="40.1" y="259.6">3</text>
<text x="40.1" y="263.1">5</text>
<text x="43.6" y="261.3">34</text>
<text x="49.6" y="263.1">6</text>
<text x="49.6" y="259.6">4</text>
<text x="43.6" y="264.9">56</text>
</g>
<g font-size="3.2">
<text x="84.9" y="39.1">GND</text>
<text x="93.7" y="37.3">7</text>
<text x="84.9" y="116.7">GND</text>
<text x="93.7" y="114.9">7</text>
<text x="199.3" y="245.1">1</text>
<text x="199.3" y="248.6">2</text>
<text x="199.3" y="252.2">3</text>
<text x="199.3" y="255.7">4</text>
<text x="199.3" y="259.2">5</text>
<text x="199.3" y="262.7">6</text>
<text x="199.3" y="266.3">7</text>
<text x="199.3" y="269.8">8</text>
</g>
</svg>
